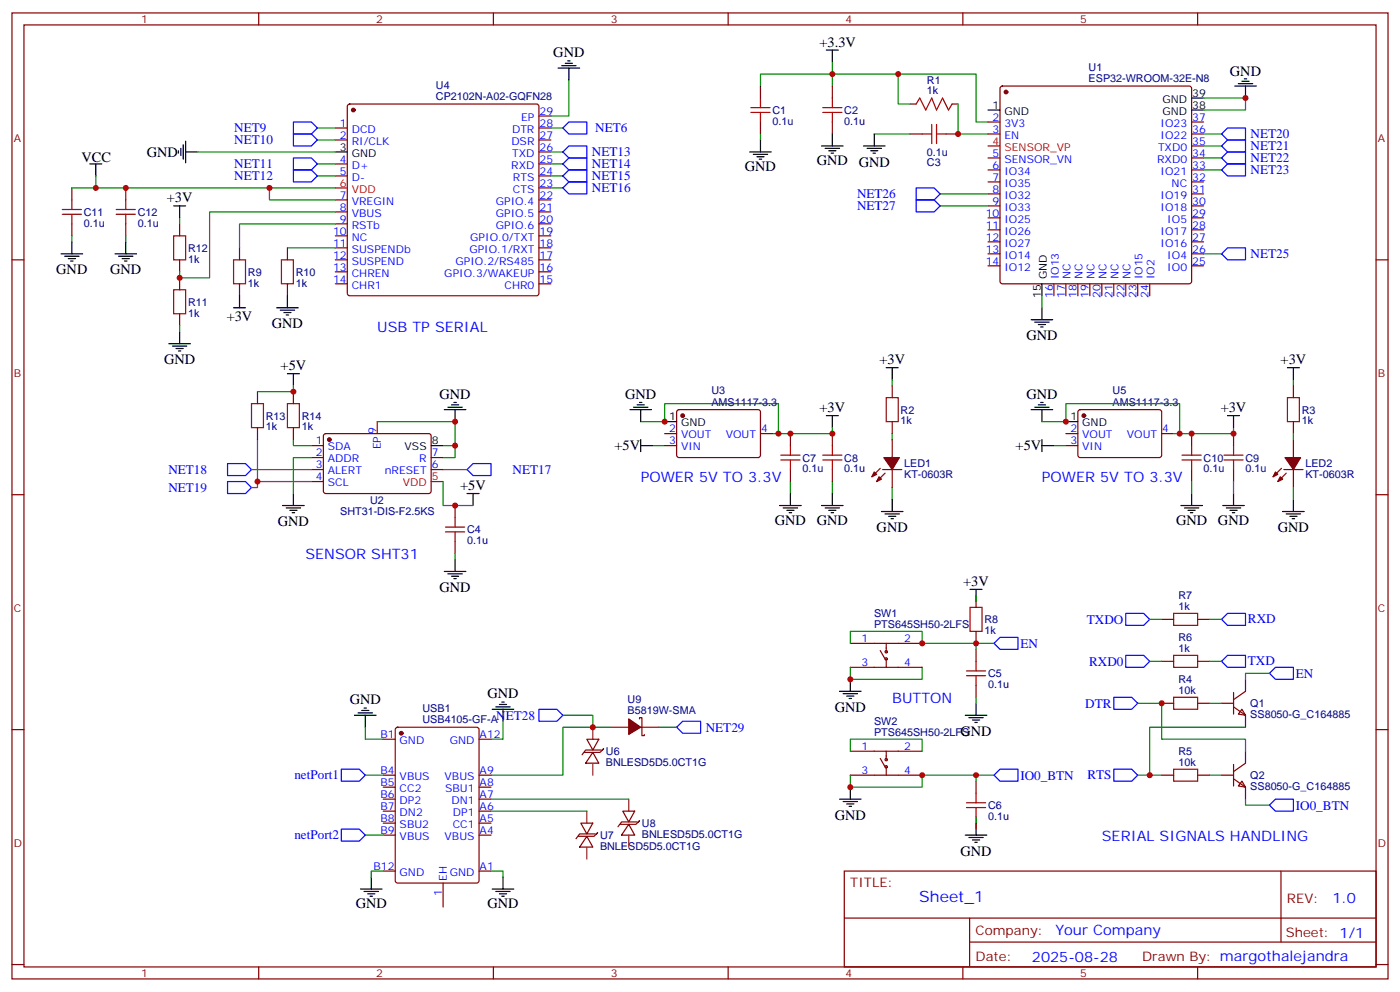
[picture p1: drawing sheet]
<svg xmlns="http://www.w3.org/2000/svg" width="412mm" height="292mm" viewBox="0 0 412 292" stroke-linecap="round" stroke-linejoin="round" font-family="sans-serif">
<g fill="none" stroke="#870000" stroke-width=".35">
<path d="M3.5 3.8h405.4v284.3h-405.4zM7.1 7.3h398.2v277.3h-398.2zM76.2 3.8v3.5M145.3 3.8v3.5M214.5 3.8v3.5M283.6 3.8v3.5M352.8 3.8v3.5M98.8 37.7h3.5M102.5 30.8l.5-.2h55l.5 .2 .2 .5v55.1l-.2 .5-.5 .2h-55l-.5-.3-.2-.4v-55.1zM158.7 37.7h3.6M158.7 34.1h3.6M224 25.3v3.6"/>
<path d="M224 35.9v3.5M245.2 25.3v3.6M245.2 35.9v3.5M268.1 39.4h3.5M268.1 30.6h1.8M278.7 39.4h3.5M280.5 30.6h1.7M291 35.9h3.6M291 39.4h3.6M294.8 25.5l.5-.2h55l.5 .2 .2 .5v56.8l-.2 .5-.5 .2h-55l-.5-.2-.2-.5v-56.8zM351 35.9h3.5M351 39.4h3.5"/>
<path d="M21.2 55.3v3.5M37 55.3v3.5M98.8 41.2h3.5M98.8 48.3h3.5M98.8 51.8h3.5M98.8 58.8h3.5M158.7 41.2h3.6M158.7 48.3h3.6M158.7 51.8h3.6M158.7 58.8h3.6M158.7 55.3h3.6M158.7 44.7h3.6"/>
<path d="M291 46.5h3.6M291 50h3.6M291 53.6h3.6M291 57.1h3.6M351 46.5h3.5M351 50h3.5M351 53.6h3.5M351 57.1h3.5M351 43h3.5M3.5 76.5h3.6M21.2 65.9v3.5M37 65.9v3.5"/>
<path d="M52.9 65.9v3.5M52.9 76.5v3.5M70.6 73v3.5M84.7 73v3.5M98.8 76.5h3.5M98.8 62.4h3.5M98.8 65.9h3.5M98.8 69.4h3.5M98.8 73h3.5M158.7 76.5h3.6M158.7 62.4h3.6M158.7 65.9h3.6"/>
<path d="M158.7 69.4h3.6M158.7 73h3.6M291 60.6h3.6M291 64.1h3.6M291 67.7h3.6M291 71.2h3.6M291 74.7h3.6M291 78.2h3.6M351 60.6h3.5M351 64.1h3.5M351 67.7h3.5M351 71.2h3.5"/>
<path d="M351 74.7h3.5M351 78.2h3.5M405.3 76.5h3.6M52.9 81.8v3.5M52.9 92.4v3.5M70.6 83.5v3.6M84.7 83.5v3.6M98.8 80h3.5M98.8 83.5h3.5M158.7 80h3.6M158.7 83.5h3.6M310.4 83.5v3.6"/>
<path d="M314 83.5v3.6M317.5 83.5v3.6M321 83.5v3.6M324.6 83.5v3.6M328.1 83.5v3.6M331.6 83.5v3.6M335.1 83.5v3.6M338.7 83.5v3.6M75.8 115.3v3.5M86.4 115.3v3.5M262.8 113.5v3.6M381 113.5v3.6"/>
<path d="M75.8 125.9v3.5M86.4 125.9v3.5M91.7 131.2h3.5M91.7 134.7h3.5M91.7 138.2h3.5M95.5 127.8l.5-.2 30.6 .1 .4 .6-.1 16.5-.6 .5-30.6-.1-.5-.6v-16.3zM111.1 124.1v3.5M127 134.7h3.5M127 138.2h3.5M195.8 131.2h3.5M195.8 127.6h3.5M199.6 120.8l.4-.2h23.6l.4 .7-.1 13-.6 .4-23.5-.1-.5-.6v-12.7z"/>
<path d="M224 127.6h3.5M232.8 127.6v3.6M232.8 138.2v3.5M245.2 127.6v3.6M245.2 138.2v3.5M259.3 137.9l-2.5 2.4M260 138.2h5.6M260.7 139.3l-2.5 2.4M262.8 124.1v3.5M262.8 129.4v5.3M262.8 138.2v5.3M314 131.2h3.5"/>
<path d="M314 127.6h3.5M317.7 120.8l.5-.2h23.6l.4 .7-.1 13-.6 .4-23.6-.1-.4-.6v-12.7zM342.2 127.6h3.5M351 127.6v3.6M351 138.2v3.5M363.4 127.6v3.6M363.4 138.2v3.5M377.5 137.9l-2.5 2.4M378.2 138.2h5.6M378.9 139.3l-2.5 2.4M381 124.1v3.5M381 129.4v5.3"/>
<path d="M381 138.2v5.3M3.5 145.6h3.6M91.7 141.7h3.5M134.1 148.8v3.5M134.1 159.4v3.5M405.3 145.6h3.6M287.5 175.3v3.5M250.5 189.4h21.1M250.5 196.4h21.1M259.3 191.5l1.4 2.5M261.1 189.4v2.4M261.1 194v2.4"/>
<path d="M287.5 185.8v3.6M287.5 191.1v3.6M342.2 194.7h3.5M342.2 182.3h3.5M352.8 194.7h3.5M352.8 182.3h3.5M366.9 200v3.5l-3.5 2.5M3.5 214.8h3.6M112.9 217.6h3.5M116.7 214.3l.4-.2h23.3l.7 .4v44.7l-.5 .7h-23.5l-.6-.4-.1-44.7zM141.1 217.6h3.5M172.9 217.6h3.5l-1.8 3.2z"/>
<path d="M179.9 214.1h5.3M188.4 211.6v-.4h.7v5.3h.7v-.3M188.7 214.1h5.3M287.5 201.7v3.5M342.2 207h3.5M352.8 207h3.5M359.8 207h3.6M363.4 203.8v6.4M363.4 208.1l3.5 2.4v3.6M365.8 208.8l1.1 1.7-2.1-.3zM405.3 214.8h3.6M112.9 228.2h3.5"/>
<path d="M112.9 231.7h3.5M112.9 235.2h3.5M112.9 238.8h3.5M141.1 228.2h3.5M141.1 231.7h3.5M141.1 235.2h3.5M141.1 238.8h3.5M174.6 221.5l1.8 3.1h-3.9zM177.1 220.8h-4.6l-1.1 1.4M177.4 220.8l.4-.4-1.1 1.1h-4.5M183.4 238.8h3.6l-1.8 3.1zM250.5 228.2h21.1"/>
<path d="M250.5 221.1h21.1M259.3 223.2l1.4 2.5M261.1 221.1v2.5M261.1 225.7v2.5M287.5 229.9v3.6M342.2 228.2h3.5M352.8 228.2h3.5M359.8 228.2h3.6M363.4 225v6.4M363.4 229.2l3.5 2.5v3.5M365.8 229.9l1.1 1.8-2.1-.3zM366.9 221.1v3.5l-3.5 2.5"/>
<path d="M112.9 242.3h3.5M112.9 245.8h3.5M112.9 256.4h3.5M130.5 259.9v7.1M141.1 242.3h3.5M141.1 245.8h3.5M141.1 256.4h3.5M171.1 242.3h3.5l-1.7 3.2zM172.9 246.2l1.7 3.1h-3.9zM175.3 245.5h-4.6l-1 1.4M175.7 245.5l.3-.4-1 1.1h-4.6M185.2 242.6l1.8 3.2h-3.9z"/>
<path d="M187.7 241.9h-4.6l-1.1 1.4M188 241.9l.4-.3-1.1 1h-4.6M248.7 256.4h156.6v28.2h-156.6zM287.5 240.5v3.6M377.3 256.4v20.9M248.7 270.2h156.5M285.6 277.3h119.6M285.6 270.2v14.2M3.5 283.9h3.6M76.2 284.6v3.5M145.3 284.6v3.5M214.5 284.6v3.5"/>
<path d="M283.6 284.6v3.5M352.8 284.6v3.5M405.3 283.9h3.6"/>
<circle cx="261.1" cy="194" r=".35"/>
<circle cx="261.1" cy="191.8" r=".35"/>
<circle cx="261.1" cy="223.6" r=".35"/>
<circle cx="261.1" cy="225.7" r=".35"/>
</g>
<g fill="#870000" stroke="#870000" stroke-width=".35">
<path d="M377.1 140.3l.7 .7-1.4 .7z"/>
<path d="M375.7 138.9l.7 .7-1.4 .7z"/>
<path d="M378.5 134.7h4.6l-2.1 3.5z"/>
<path d="M258.9 140.3l.7 .7-1.4 .7z"/>
<path d="M257.5 138.9l.7 .7-1.4 .7z"/>
<path d="M260.3 134.7h4.6l-2.1 3.5z"/>
<path d="M185.2 211.6l3.5 2.5-3.5 2.1z"/>
<circle cx="296.3" cy="27.1" r=".53"/>
<circle cx="97" cy="129.4" r=".53"/>
<circle cx="118.2" cy="215.8" r=".53"/>
<circle cx="319.3" cy="122.3" r=".53"/>
<circle cx="201.1" cy="122.3" r=".53"/>
<circle cx="104.1" cy="32.4" r=".53"/>
</g>
<g fill="none" stroke="#000" stroke-width=".35">
<path d="M165.5 19.3h4.2M166.5 18.6h2.1M167.2 17.9h.7M243.4 14.7h3.5M245.2 14.7v3.6M164.4 20h6.3M167.6 20v3.6M245.2 39.4v3.6M257.5 39.4v3.6M291 32.4h3.6M351 32.4h3.5M351 28.9h3.5"/>
<path d="M363.7 25.3h6.4M364.8 24.6h4.2M365.8 23.9h2.1M366.5 23.2h.7M366.9 25.3v3.6M26.5 48.3h3.5M28.2 48.3v3.5M52.6 44.4v.7M53.3 43.7v2.1M54 42.6v4.2M54.7 44.7h3.5M54.7 41.6v6.3"/>
<path d="M98.8 44.7h3.5M220.8 44.7h6.4M221.9 45.4h4.2M223 46.1h2.1M223.7 46.8h.7M224 41.2v3.5M242 43h6.4M243.1 43.7h4.2M244.1 44.4h2.1M244.8 45.1h.7M254.4 43h6.3M255.4 43.7h4.2"/>
<path d="M256.5 44.4h2.1M257.2 45.1h.7M18 74.7h6.3M19 75.4h4.3M20.1 76.1h2.1M20.8 76.8h.7M21.2 71.2v3.5M33.9 74.7h6.3M34.9 75.4h4.3M36 76.1h2.1M36.7 76.8h.7M37 71.2v3.5"/>
<path d="M51.2 60.6h3.5M52.9 60.6v3.5M52.9 97.6v3.6M68.8 90.6h3.5M70.6 87.1v3.5M81.5 90.6h6.3M82.5 91.3h4.3M83.6 92h2.1M84.3 92.7h.7M84.7 87.1v3.5M303.7 94.1h6.4M304.8 94.8h4.2"/>
<path d="M305.9 95.5h2.1M306.6 96.2h.7M306.9 83.5v3.6M306.9 90.6v3.5M49.7 101.2h6.4M50.8 101.9h4.2M51.9 102.6h2.1M52.6 103.3h.7M84.7 110h3.5M86.4 110v3.5M131.9 119.9h4.3M133 119.2h2.1"/>
<path d="M133.7 118.5h.7M186.6 119.9h4.3M187.7 119.2h2.1M188.4 118.5h.7M261.1 108.2h3.5M262.8 108.2v3.6M304.8 119.9h4.2M305.9 119.2h2.1M306.6 118.5h.7M379.2 108.2h3.6M381 108.2v3.6M127 131.2h3.5"/>
<path d="M130.9 120.6h6.3M134.1 120.6v3.5M185.6 120.6h6.3M188.7 131.2h3.6M188.7 120.6v3.5M188.7 129.4v3.5M195.8 124.1h3.5M243.4 122.3h3.5M245.2 122.3v3.6M303.7 120.6h6.4M306.9 120.6v3.5M306.9 129.4v3.5"/>
<path d="M306.9 131.2h3.5M314 124.1h3.5M361.6 122.3h3.5M363.4 122.3v3.6M83.3 148.8h6.3M84.3 149.5h4.2M85.4 150.2h2.1M86.1 150.9h.7M86.4 145.3v3.5M137.6 145.3h3.5M139.3 145.3v3.5M229.7 148.8h6.3"/>
<path d="M230.7 149.5h4.2M231.8 150.2h2.1M232.5 150.9h.7M232.8 145.3v3.5M242 148.8h6.4M243.1 149.5h4.2M244.1 150.2h2.1M244.8 150.9h.7M245.2 145.3v3.5M259.6 150.6h6.4M260.7 151.3h4.2M261.8 152h2.1"/>
<path d="M262.5 152.7h.7M262.8 147v3.6M347.8 148.8h6.4M348.9 149.5h4.2M350 150.2h2.1M350.7 150.9h.7M351 145.3v3.5M360.2 148.8h6.3M361.2 149.5h4.3M362.3 150.2h2.1M363 150.9h.7M363.4 145.3v3.5"/>
<path d="M377.8 150.6h6.4M378.9 151.3h4.2M379.9 152h2.2M380.6 152.7h.8M381 147v3.6M130.9 168.2h6.3M131.9 168.9h4.3M133 169.6h2.1M133.7 170.3h.7M134.1 164.7v3.5M285.8 173.5h3.5M287.5 173.5v3.5"/>
<path d="M250.5 200v3.5M104.4 210.5h6.4M105.5 209.8h4.2M106.5 209.1h2.2M107.2 208.4h.7M107.6 210.5v3.6M145 208.8h6.3M146 208.1h4.3M147.1 207.4h2.1M147.8 206.7h.7M148.2 208.8v3.5M247.3 203.5h6.3"/>
<path d="M248.4 204.2h4.2M249.4 204.9h2.1M250.1 205.6h.7M284.3 210.5h6.4M285.4 211.2h4.2M286.5 211.9h2.1M287.2 212.7h.7M287.5 207v3.5M247.3 235.2h6.3M248.4 235.9h4.2M249.4 236.6h2.1M250.1 237.3h.7"/>
<path d="M250.5 231.7v3.5M109.4 258.2v3.5M148.2 258.2v3.5M284.3 245.8h6.4M285.4 246.5h4.2M286.5 247.2h2.1M287.2 247.9h.7M287.5 242.3v3.5M106.2 261.7h6.3M107.2 262.4h4.3M108.3 263.1h2.1M109 263.8h.7"/>
<path d="M145 261.7h6.3M146 262.4h4.3M147.1 263.1h2.1M147.8 263.8h.7"/>
</g>
<path d="M98.8 55.3h3.5M291 43h3.6M127 141.7h3.5" fill="none" stroke="#f00" stroke-width=".35"/>
<g fill="none" stroke="#a10000" stroke-width=".35">
<path d="M221.2 33.1h5.6M221.2 31.7h5.6M224 28.9v2.8M224 33.1v2.8M242.4 33.1h5.6M242.4 31.7h5.6M245.2 28.9v2.8M245.2 33.1v2.8M269.9 30.6l1-1.7 1.8 3.5 1.8-3.5 1.4 3.5 1.7-3.5 1.8 3.5 1.1-1.8M271.6 39.4h2.9M274.5 36.6v5.7M275.9 39.4h2.8"/>
<path d="M275.9 36.6v5.7M21.2 58.8v2.9M37 58.8v2.9M18.3 63.1h5.7M18.3 61.7h5.7M21.2 63.1v2.8M34.2 63.1h5.7M34.2 61.7h5.7M37 63.1v2.8M51.2 69.4h3.5v7.1h-3.5zM68.8 76.5h3.5v7h-3.5zM82.9 76.5h3.5v7h-3.5z"/>
<path d="M51.2 85.3h3.5v7.1h-3.5zM74.1 118.8h3.5v7.1h-3.5zM84.7 118.8h3.5v7.1h-3.5zM261.1 117.1h3.5v7h-3.5zM379.2 117.1h3.6v7h-3.6zM230 135.4h5.7M230 134h5.7M232.8 131.2v2.8M232.8 135.4v2.8M242.4 135.4h5.6M242.4 134h5.6M245.2 131.2v2.8"/>
<path d="M245.2 135.4v2.8M348.2 135.4h5.6M348.2 134h5.6M351 131.2v2.8M351 135.4v2.8M360.5 135.4h5.7M360.5 134h5.7M363.4 131.2v2.8M363.4 135.4v2.8M131.2 156.6h5.7M131.2 155.2h5.7M134.1 152.3v2.9"/>
<path d="M134.1 156.6v2.8M285.8 178.8h3.5v7h-3.5zM284.7 198.9h5.6M284.7 197.5h5.6M287.5 194.7v2.8M287.5 198.9v2.8M345.7 192.9h7.1v3.5h-7.1zM345.7 180.6h7.1v3.5h-7.1zM345.7 205.2h7.1v3.6h-7.1zM284.7 237.7h5.6M284.7 236.3h5.6M287.5 233.5v2.8"/>
<path d="M287.5 237.7v2.8M345.7 226.4h7.1v3.5h-7.1z"/>
</g>
<g fill="none" stroke="#008700" stroke-width=".35">
<path d="M245.2 18.3v7M93.5 37.7h5.3M162.3 37.7h3.5M167.6 23.6v10.5h-5.3M224 25.3v-3.5h63.5v14.1h3.5M224 39.4v1.8M257.5 39.4h10.6M264.6 21.8v8.8h3.5M282.2 30.6v8.8h8.8M354.5 28.9h12.4v3.5h-12.4M354.5 39.4h5.3M21.2 55.3h77.6"/>
<path d="M28.2 51.8v3.5M58.2 44.7h40.6M79.4 55.3v3.5h19.4M93.5 48.3h5.3M93.5 51.8h5.3M93.5 41.2h5.3M162.3 44.7h3.5M162.3 48.3h3.5M162.3 51.8h3.5M162.3 55.3h3.5M276.9 57.1h14.1M354.5 43h5.3"/>
<path d="M354.5 46.5h5.3M354.5 50h5.3M21.2 69.4v1.8M37 69.4v1.8M52.9 64.1v1.8M84.7 73h14.1M98.8 65.9h-28.2v7.1M98.8 62.4h-37.1v19.4h-8.8v-1.8M276.9 60.6h14.1M354.5 74.7h5.3M52.9 95.9v1.7M306.9 87.1v3.5"/>
<path d="M86.4 113.5v1.8h-10.6M262.8 111.8v1.7M381 111.8v1.7M74.1 138.2h17.6M75.8 129.4v14.1h-1.7M86.4 129.4v1.8h5.3M91.7 134.7h-5.3v10.6M111.1 124.1h23v10.6h-3.6M130.5 131.2h3.6M130.5 138.2h7.1M188.7 124.1h7.1v-5.3h33.5v8.8M192.3 131.2h3.5"/>
<path d="M245.2 125.9v1.7h-17.7M262.8 127.6v1.8M306.9 124.1h7.1v-5.3h33.5v8.8M310.4 131.2h3.6M363.4 125.9v1.7h-17.7M381 127.6v1.8M75.8 141.7h15.9M130.5 141.7v7.1h8.8M232.8 141.7v3.6M245.2 141.7v3.6M262.8 143.5v3.5M351 141.7v3.6"/>
<path d="M363.4 141.7v3.6M381 143.5v3.5M134.1 162.9v1.8M287.5 175.3v1.7M250.5 196.4v3.6h21.1v-3.6M250.5 189.4v-3.6h21.1v3.6h21.2M287.5 189.4v1.7M338.7 182.3h3.5M338.7 194.7h3.5M356.3 182.3h3.5M356.3 194.7h3.5M373.9 198.2h-7v1.8"/>
<path d="M107.6 214.1v3.5h5.3M148.2 212.3v5.3h-3.6M165.8 210.5h8.8v3.6h-8.8v14.1h-21.2M174.6 214.1h5.3M194 214.1h5.3M287.5 205.2v1.8M335.1 207h7.1v10.6h24.7v3.5M356.3 207h3.5M366.9 214.1h-28.2v14.1M107.6 228.2h5.3M144.6 235.2h40.6M144.6 238.8h28.3"/>
<path d="M250.5 221.1v-3.5h21.1v3.5M250.5 228.2v3.5h21.1v-3.5h21.2M287.5 228.2v1.7M335.1 228.2h7.1M356.3 228.2h3.5M366.9 235.2v1.8h7M107.6 245.8h5.3M112.9 256.4h-3.5v1.8M144.6 256.4h3.6v1.8M287.5 240.5v1.8"/>
</g>
<g fill="none" stroke="#00f" stroke-width=".35">
<path d="M86.4 35.9h5.3l1.8 1.8-1.8 1.7h-5.3zM86.4 39.4h5.3l1.8 1.8-1.8 1.8h-5.3zM165.8 37.7l1.8-1.8h5.3v3.5h-5.3zM359.8 39.4l1.8-1.7h5.3v3.5h-5.3zM86.4 46.5h5.3l1.8 1.8-1.8 1.7h-5.3zM86.4 50h5.3l1.8 1.8-1.8 1.8h-5.3zM165.8 44.7l1.8-1.7h5.3v3.5h-5.3zM165.8 48.3l1.8-1.8h5.3v3.5h-5.3zM165.8 51.8l1.8-1.8h5.3v3.6h-5.3zM165.8 55.3l1.8-1.7h5.3v3.5h-5.3zM269.9 55.3h5.3l1.7 1.8-1.7 1.7h-5.3zM269.9 58.8h5.3l1.7 1.8-1.7 1.8h-5.3z"/>
<path d="M359.8 46.5l1.8-1.8h5.3v3.6h-5.3zM361.6 41.2h5.3v3.5h-5.3l-1.8-1.7zM361.6 48.3h5.3v3.5h-5.3l-1.8-1.8zM361.6 73h5.3v3.5h-5.3l-1.8-1.8zM67 136.5h5.3l1.8 1.7-1.8 1.8h-5.3zM137.6 138.2l1.7-1.7h5.3v3.5h-5.3zM67 141.7h5.3l1.8 1.8-1.8 1.8h-5.3zM292.8 189.4l1.8-1.8h5.3v3.5h-5.3zM331.6 180.6h5.3l1.8 1.7-1.8 1.8h-5.3zM331.6 192.9h5.3l1.8 1.8-1.8 1.7h-5.3zM359.8 194.7l1.8-1.8h5.3v3.5h-5.3zM361.6 180.6h5.3v3.5h-5.3l-1.8-1.8z"/>
<path d="M373.9 198.2l1.8-1.8h5.3v3.6h-5.3zM158.7 208.8h5.3l1.8 1.7-1.8 1.8h-5.3zM199.3 214.1l1.8-1.8h5.3v3.5h-5.3zM328.1 205.2h5.3l1.7 1.8-1.7 1.8h-5.3zM100.5 226.4h5.3l1.8 1.8-1.8 1.7h-5.3zM292.8 228.2l1.8-1.8h5.3v3.5h-5.3zM328.1 226.4h5.3l1.7 1.8-1.7 1.7h-5.3zM373.9 237l1.8-1.8h5.3v3.6h-5.3zM100.5 244.1h5.3l1.8 1.7-1.8 1.8h-5.3z"/>
</g>
<path d="M174.6 214.1v3.5M172.9 238.8v3.5M174.6 224.6v3.6M185.2 235.2v3.6M172.9 249.3v3.6M185.2 245.8v3.5" fill="none" stroke="#8c2424" stroke-width=".35"/>
<g fill="#c00">
<circle cx="351" cy="127.6" r=".88"/>
<circle cx="347.5" cy="127.6" r=".88"/>
<circle cx="314" cy="124.1" r=".88"/>
<circle cx="363.4" cy="127.6" r=".88"/>
<circle cx="245.2" cy="127.6" r=".88"/>
<circle cx="195.8" cy="124.1" r=".88"/>
<circle cx="229.3" cy="127.6" r=".88"/>
<circle cx="232.8" cy="127.6" r=".88"/>
<circle cx="338.7" cy="228.2" r=".88"/>
<circle cx="342.2" cy="207" r=".88"/>
<circle cx="250.5" cy="200" r=".88"/>
<circle cx="287.5" cy="189.4" r=".88"/>
<circle cx="271.6" cy="189.4" r=".88"/>
<circle cx="250.5" cy="231.7" r=".88"/>
<circle cx="271.6" cy="228.2" r=".88"/>
<circle cx="287.5" cy="228.2" r=".88"/>
<circle cx="37" cy="55.3" r=".88"/>
<circle cx="52.9" cy="81.8" r=".88"/>
<circle cx="79.4" cy="55.3" r=".88"/>
<circle cx="28.2" cy="55.3" r=".88"/>
<circle cx="134.1" cy="124.1" r=".88"/>
<circle cx="134.1" cy="131.2" r=".88"/>
<circle cx="134.1" cy="148.8" r=".88"/>
<circle cx="75.8" cy="141.7" r=".88"/>
<circle cx="86.4" cy="115.3" r=".88"/>
<circle cx="366.9" cy="28.9" r=".88"/>
<circle cx="264.6" cy="21.8" r=".88"/>
<circle cx="245.2" cy="21.8" r=".88"/>
<circle cx="282.2" cy="39.4" r=".88"/>
<circle cx="174.6" cy="214.1" r=".88"/>
</g>
<text font-size="4.6" fill="#00f" x="270.8" y="265.4">Sheet_1</text>
<g font-size="4.2">
<text x="163" y="16.8">GND</text>
<text x="241.4" y="13.7">+3.3V</text>
<text x="362.3" y="22.4">GND</text>
<text x="24" y="47.6">VCC</text>
<text x="43.2" y="46.1">GND</text>
<text x="219.4" y="50.4">GND</text>
<text x="240.6" y="48.6">GND</text>
<text x="252.9" y="49.1">GND</text>
<text x="49.1" y="59.4">+3V</text>
<text x="16.6" y="80.8">GND</text>
<text x="32.5" y="80.8">GND</text>
<text x="66.8" y="94.6">+3V</text>
<text x="80.1" y="96.7">GND</text>
<text x="302.3" y="100.2">GND</text>
<text x="48.3" y="107.2">GND</text>
<text x="259" y="107.2">+3V</text>
<text x="377.2" y="107.2">+3V</text>
<text x="82.6" y="108.9">+5V</text>
<text x="129.5" y="117.4">GND</text>
<text x="184.1" y="117.4">GND</text>
<text x="302.3" y="117.4">GND</text>
<text x="241.4" y="121.3">+3V</text>
<text x="359.6" y="121.3">+3V</text>
<text x="181" y="132.6">+5V</text>
<text x="299.2" y="132.6">+5V</text>
<text x="135.6" y="144.2">+5V</text>
<text x="81.8" y="154.8">GND</text>
<text x="228.2" y="154.4">GND</text>
<text x="240.6" y="154.4">GND</text>
<text x="346.4" y="154.4">GND</text>
<text x="358.8" y="154.4">GND</text>
<text x="258.2" y="156.6">GND</text>
<text x="376.4" y="156.6">GND</text>
<text x="283.7" y="172.4">+3V</text>
<text x="129.5" y="174.2">GND</text>
<text x="103" y="207.3">GND</text>
<text x="143.6" y="205.5">GND</text>
<text x="245.9" y="209.5">GND</text>
<text x="282.9" y="216.6">GND</text>
<text x="245.9" y="241.3">GND</text>
<text x="282.9" y="251.9">GND</text>
<text x="104.8" y="267.3">GND</text>
<text x="143.6" y="267.3">GND</text>
</g>
<g font-size="4.2" fill="#00f">
<text x="111.1" y="97.6">USB TP SERIAL</text>
<text x="188.7" y="141.7">POWER 5V TO 3.3V</text>
<text x="306.9" y="141.7">POWER 5V TO 3.3V</text>
<text x="90" y="164.7">SENSOR SHT31</text>
<text x="262.8" y="207">BUTTON</text>
<text x="324.6" y="247.6">SERIAL SIGNALS HANDLING</text>
<text x="392.5" y="265.7">1.0</text>
<text x="310.9" y="275.2">Your Company</text>
<text x="304" y="283">2025-08-28</text>
</g>
<g font-size="3.9" fill="#00f">
<text x="69" y="38.8">NET9</text>
<text x="175.3" y="38.9">NET6</text>
<text x="368.4" y="40.7">NET20</text>
<text x="69" y="42.3">NET10</text>
<text x="174.4" y="46">NET13</text>
<text x="368.4" y="44.3">NET21</text>
<text x="368.4" y="47.8">NET22</text>
<text x="69" y="49.4">NET11</text>
<text x="69" y="52.9">NET12</text>
<text x="174.4" y="49.5">NET14</text>
<text x="174.4" y="53.1">NET15</text>
<text x="368.4" y="51.3">NET23</text>
<text x="174.4" y="56.6">NET16</text>
<text x="252.5" y="58.2">NET26</text>
<text x="252.5" y="61.7">NET27</text>
<text x="368.4" y="76">NET25</text>
<text x="49.6" y="139.4">NET18</text>
<text x="151" y="139.7">NET17</text>
<text x="49.6" y="144.7">NET19</text>
<text x="320.2" y="183.6">TXDO</text>
<text x="367.6" y="183.5">RXD</text>
<text x="300.6" y="190.6">EN</text>
<text x="320.8" y="195.9">RXD0</text>
<text x="367.6" y="195.9">TXD</text>
<text x="381.7" y="199.5">EN</text>
<text x="319.7" y="208.3">DTR</text>
<text x="146.2" y="211.8">NET28</text>
<text x="207.9" y="215.3">NET29</text>
<text x="86.7" y="229.3">netPort1</text>
<text x="300.6" y="229.5">IO0_BTN</text>
<text x="320.3" y="229.4">RTS</text>
<text x="381.7" y="238.4">IO0_BTN</text>
<text x="86.7" y="247">netPort2</text>
</g>
<g font-size="3.9" fill="#800">
<text x="250.5" y="261">TITLE:</text>
<text x="379.1" y="265.7">REV:</text>
<text x="287.4" y="275.2">Company:</text>
<text x="378.7" y="275.8">Sheet: 1/1</text>
<text x="287.4" y="282.9">Date:</text>
<text x="336.4" y="282.9">Drawn By: margothalejandra</text>
</g>
<g font-size="3.2" fill="#800">
<text x="41.6" y="6.8">1</text>
<text x="110.8" y="6.8">2</text>
<text x="179.9" y="6.8">3</text>
<text x="249.1" y="6.8">4</text>
<text x="318.2" y="6.8">5</text>
<text x="4.1" y="41.9">A</text>
<text x="405.9" y="41.9">A</text>
<text x="4.1" y="111.1">B</text>
<text x="405.9" y="111.1">B</text>
<text x="4.1" y="180.2">C</text>
<text x="405.9" y="180.2">C</text>
<text x="4.1" y="249.3">D</text>
<text x="405.9" y="249.3">D</text>
<text x="41.6" y="287.6">1</text>
<text x="110.8" y="287.6">2</text>
<text x="179.9" y="287.6">3</text>
<text x="249.1" y="287.6">4</text>
<text x="318.2" y="287.6">5</text>
</g>
<g font-size="3.2" fill="#000080">
<text x="320.7" y="20.9">U1</text>
<text x="128.4" y="29.5">CP2102N-A02-GQFN28</text>
<text x="128.4" y="26.2">U4</text>
<text x="273.1" y="27.8">1k</text>
<text x="273.1" y="24.6">R1</text>
<text x="320.7" y="24.1">ESP32-WROOM-32E-N8</text>
<text x="227.5" y="33.5">C1</text>
<text x="248.7" y="33.5">C2</text>
<text x="227.5" y="36.7">0.1u</text>
<text x="248.7" y="36.7">0.1u</text>
<text x="273.1" y="45.8">0.1u</text>
<text x="273.1" y="49">C3</text>
<text x="24.7" y="63.5">C11</text>
<text x="40.6" y="63.5">C12</text>
<text x="24.7" y="66.7">0.1u</text>
<text x="40.6" y="66.7">0.1u</text>
<text x="55.4" y="77.3">1k</text>
<text x="55.4" y="74.1">R12</text>
<text x="73" y="81.1">R9</text>
<text x="87.1" y="81.1">R10</text>
<text x="55.4" y="90">R11</text>
<text x="73" y="84.3">1k</text>
<text x="87.1" y="84.3">1k</text>
<text x="55.4" y="93.2">1k</text>
<text x="209.6" y="119.4">AMS1117-3.3</text>
<text x="209.6" y="116.1">U3</text>
<text x="327.7" y="119.4">AMS1117-3.3</text>
<text x="327.7" y="116.1">U5</text>
<text x="78.3" y="123.5">R13</text>
<text x="88.9" y="123.5">R14</text>
<text x="265.3" y="124.9">1k</text>
<text x="265.3" y="121.7">R2</text>
<text x="383.5" y="124.9">1k</text>
<text x="383.5" y="121.7">R3</text>
<text x="78.3" y="126.6">1k</text>
<text x="88.9" y="126.6">1k</text>
<text x="236.4" y="135.9">C7</text>
<text x="248.7" y="135.9">C8</text>
<text x="266.3" y="137.6">LED1</text>
<text x="354.5" y="135.9">C10</text>
<text x="366.9" y="135.9">C9</text>
<text x="384.5" y="137.6">LED2</text>
<text x="236.4" y="139">0.1u</text>
<text x="248.7" y="139">0.1u</text>
<text x="266.3" y="140.8">KT-0603R</text>
<text x="354.5" y="139">0.1u</text>
<text x="366.9" y="139">0.1u</text>
<text x="384.5" y="140.8">KT-0603R</text>
<text x="109" y="148.2">U2</text>
<text x="100.2" y="151.7">SHT31-DIS-F2.5KS</text>
<text x="137.6" y="160.2">0.1u</text>
<text x="137.6" y="157">C4</text>
<text x="347.1" y="179.5">1k</text>
<text x="347.1" y="176.3">R7</text>
<text x="257.5" y="184.8">PTS645SH50-2LFS</text>
<text x="257.5" y="181.6">SW1</text>
<text x="290" y="183.5">R8</text>
<text x="290" y="186.6">1k</text>
<text x="347.1" y="191.8">1k</text>
<text x="347.1" y="188.6">R6</text>
<text x="291" y="202.5">0.1u</text>
<text x="291" y="199.4">C5</text>
<text x="347.1" y="201">R4</text>
<text x="124.5" y="209.6">USB1</text>
<text x="184.9" y="207">U9</text>
<text x="347.1" y="204.2">10k</text>
<text x="368.3" y="208.1">Q1</text>
<text x="124.5" y="212.8">USB4105-GF-A</text>
<text x="184.9" y="210.2">B5819W-SMA</text>
<text x="257.5" y="213.4">SW2</text>
<text x="368.3" y="211.4">SS8050-G_C164885</text>
<text x="257.5" y="216.5">PTS645SH50-2LFS</text>
<text x="178.5" y="225.5">BNLESD5D5.0CT1G</text>
<text x="178.5" y="222.3">U6</text>
<text x="347.1" y="225.4">10k</text>
<text x="347.1" y="222.1">R5</text>
<text x="368.3" y="232.5">SS8050-G_C164885</text>
<text x="368.3" y="229.3">Q2</text>
<text x="291" y="238.1">C6</text>
<text x="189.1" y="243.4">U8</text>
<text x="291" y="241.4">0.1u</text>
<text x="176.7" y="250.2">BNLESD5D5.0CT1G</text>
<text x="176.7" y="246.9">U7</text>
<text x="189.1" y="246.6">BNLESD5D5.0CT1G</text>
</g>
<g font-size="3.2">
<text x="351.2" y="28.5">39</text>
<text x="292.4" y="32">1</text>
<text x="295.9" y="33.8">GND</text>
<text x="342.4" y="33.8">GND</text>
<text x="342.4" y="30.3">GND</text>
<text x="351.2" y="32">38</text>
<text x="100.1" y="44.4">3</text>
<text x="103.6" y="46.1">GND</text>
<text x="308.3" y="82.2" transform="rotate(-90 308.3 82.2)">GND</text>
<text x="306.6" y="87.7" transform="rotate(-90 306.6 87.7)">15</text>
<text x="197.1" y="123.8">1</text>
<text x="200.6" y="125.5">GND</text>
<text x="315.3" y="123.8">1</text>
<text x="318.8" y="125.5">GND</text>
<text x="127.2" y="130.8">8</text>
<text x="119.2" y="132.6">VSS</text>
</g>
<g font-size="3.2" fill="#00f">
<text x="153.5" y="35.6">EP</text>
<text x="158.9" y="33.8">29</text>
<text x="292.4" y="35.6">2</text>
<text x="351.2" y="35.6">37</text>
<text x="100.1" y="37.3">1</text>
<text x="100.1" y="40.9">2</text>
<text x="103.6" y="39.1">DCD</text>
<text x="150.8" y="39.1">DTR</text>
<text x="158.9" y="40.9">27</text>
<text x="158.9" y="37.3">28</text>
<text x="292.4" y="39.1">3</text>
<text x="295.9" y="37.3">3V3</text>
<text x="295.9" y="40.9">EN</text>
<text x="341.8" y="40.9">IO22</text>
<text x="341.8" y="37.3">IO23</text>
<text x="351.2" y="39.1">36</text>
<text x="100.1" y="47.9">4</text>
<text x="103.6" y="42.6">RI/CLK</text>
<text x="150.6" y="42.6">DSR</text>
<text x="150.9" y="46.1">TXD</text>
<text x="158.9" y="47.9">25</text>
<text x="158.9" y="44.4">26</text>
<text x="292.4" y="46.1">5</text>
<text x="295.9" y="47.9">SENSOR_VN</text>
<text x="340.9" y="47.9">RXD0</text>
<text x="341.1" y="44.4">TXD0</text>
<text x="351.2" y="46.1">34</text>
<text x="351.2" y="42.6">35</text>
<text x="100.1" y="51.4">5</text>
<text x="103.6" y="49.7">D+</text>
<text x="103.6" y="53.2">D-</text>
<text x="150.6" y="49.7">RXD</text>
<text x="151.1" y="53.2">RTS</text>
<text x="158.9" y="51.4">24</text>
<text x="292.4" y="49.7">6</text>
<text x="292.4" y="53.2">7</text>
<text x="295.9" y="51.4">IO34</text>
<text x="341.8" y="51.4">IO21</text>
<text x="351.2" y="53.2">32</text>
<text x="351.2" y="49.7">33</text>
<text x="100.1" y="58.5">7</text>
<text x="151.1" y="56.7">CTS</text>
<text x="158.9" y="58.5">22</text>
<text x="158.9" y="55">23</text>
<text x="292.4" y="56.7">8</text>
<text x="295.9" y="55">IO35</text>
<text x="295.9" y="58.5">IO32</text>
<text x="341.8" y="58.5">IO19</text>
<text x="345.1" y="55">NC</text>
<text x="351.2" y="56.7">31</text>
<text x="100.1" y="62">8</text>
<text x="100.1" y="65.5">9</text>
<text x="103.6" y="60.3">VREGIN</text>
<text x="103.6" y="63.8">VBUS</text>
<text x="146.1" y="63.8">GPIO.5</text>
<text x="146.1" y="60.3">GPIO.4</text>
<text x="158.9" y="65.5">20</text>
<text x="158.9" y="62">21</text>
<text x="290.4" y="63.8">10</text>
<text x="292.4" y="60.3">9</text>
<text x="295.9" y="62">IO33</text>
<text x="295.9" y="65.5">IO25</text>
<text x="341.8" y="62">IO18</text>
<text x="343.9" y="65.5">IO5</text>
<text x="351.2" y="63.8">29</text>
<text x="351.2" y="60.3">30</text>
<text x="98.1" y="69.1">10</text>
<text x="103.6" y="67.3">RSTb</text>
<text x="103.6" y="70.8">NC</text>
<text x="138.5" y="70.8">GPIO.0/TXT</text>
<text x="146.1" y="67.3">GPIO.6</text>
<text x="158.9" y="69.1">19</text>
<text x="290.4" y="67.3">11</text>
<text x="290.4" y="70.8">12</text>
<text x="295.9" y="69.1">IO26</text>
<text x="341.8" y="69.1">IO17</text>
<text x="351.2" y="70.8">27</text>
<text x="351.2" y="67.3">28</text>
<text x="98.1" y="72.6">11</text>
<text x="98.1" y="76.1">12</text>
<text x="103.6" y="74.4">SUSPENDb</text>
<text x="103.6" y="77.9">SUSPEND</text>
<text x="134.2" y="77.9">GPIO.2/RS485</text>
<text x="138.3" y="74.4">GPIO.1/RXT</text>
<text x="158.9" y="76.1">17</text>
<text x="158.9" y="72.6">18</text>
<text x="290.4" y="74.4">13</text>
<text x="290.4" y="77.9">14</text>
<text x="295.9" y="72.6">IO27</text>
<text x="295.9" y="76.1">IO14</text>
<text x="341.8" y="72.6">IO16</text>
<text x="343.9" y="76.1">IO4</text>
<text x="351.2" y="77.9">25</text>
<text x="351.2" y="74.4">26</text>
<text x="98.1" y="79.7">13</text>
<text x="98.1" y="83.2">14</text>
<text x="103.6" y="81.4">CHREN</text>
<text x="130.9" y="81.4">GPIO.3/WAKEUP</text>
<text x="158.9" y="83.2">15</text>
<text x="158.9" y="79.7">16</text>
<text x="295.9" y="79.7">IO12</text>
<text x="311.9" y="82.2" transform="rotate(-90 311.9 82.2)">IO13</text>
<text x="315.4" y="82.2" transform="rotate(-90 315.4 82.2)">NC</text>
<text x="318.9" y="82.2" transform="rotate(-90 318.9 82.2)">NC</text>
<text x="322.4" y="82.2" transform="rotate(-90 322.4 82.2)">NC</text>
<text x="326" y="82.2" transform="rotate(-90 326 82.2)">NC</text>
<text x="329.5" y="82.2" transform="rotate(-90 329.5 82.2)">NC</text>
<text x="333" y="82.2" transform="rotate(-90 333 82.2)">NC</text>
<text x="336.5" y="82.2" transform="rotate(-90 336.5 82.2)">IO15</text>
<text x="340.1" y="82.2" transform="rotate(-90 340.1 82.2)">IO2</text>
<text x="343.9" y="79.7">IO0</text>
<text x="103.6" y="84.9">CHR1</text>
<text x="148.6" y="84.9">CHR0</text>
<text x="310.1" y="87.7" transform="rotate(-90 310.1 87.7)">16</text>
<text x="313.6" y="87.7" transform="rotate(-90 313.6 87.7)">17</text>
<text x="317.1" y="87.7" transform="rotate(-90 317.1 87.7)">18</text>
<text x="320.7" y="87.7" transform="rotate(-90 320.7 87.7)">19</text>
<text x="324.2" y="87.7" transform="rotate(-90 324.2 87.7)">20</text>
<text x="327.7" y="87.7" transform="rotate(-90 327.7 87.7)">21</text>
<text x="331.3" y="87.7" transform="rotate(-90 331.3 87.7)">22</text>
<text x="334.8" y="87.7" transform="rotate(-90 334.8 87.7)">23</text>
<text x="338.3" y="87.7" transform="rotate(-90 338.3 87.7)">24</text>
<text x="93.1" y="130.8">1</text>
<text x="110.8" y="127.6" transform="rotate(-90 110.8 127.6)">9</text>
<text x="197.1" y="127.3">2</text>
<text x="197.1" y="130.8">3</text>
<text x="200.6" y="129">VOUT</text>
<text x="213.8" y="129">VOUT</text>
<text x="224.2" y="127.3">4</text>
<text x="315.3" y="127.3">2</text>
<text x="315.3" y="130.8">3</text>
<text x="318.8" y="129">VOUT</text>
<text x="331.9" y="129">VOUT</text>
<text x="342.4" y="127.3">4</text>
<text x="93.1" y="134.3">2</text>
<text x="93.1" y="137.9">3</text>
<text x="96.6" y="132.6">SDA</text>
<text x="96.6" y="136.1">ADDR</text>
<text x="112.2" y="132.3" transform="rotate(-90 112.2 132.3)">EP</text>
<text x="123.5" y="136.1">R</text>
<text x="127.2" y="137.9">6</text>
<text x="127.2" y="134.3">7</text>
<text x="200.6" y="132.6">VIN</text>
<text x="318.8" y="132.6">VIN</text>
<text x="93.1" y="141.4">4</text>
<text x="96.6" y="139.6">ALERT</text>
<text x="96.6" y="143.2">SCL</text>
<text x="113.3" y="139.6">nRESET</text>
<text x="253.7" y="189">1</text>
<text x="266.3" y="189">2</text>
<text x="253.7" y="196.1">3</text>
<text x="266.3" y="196.1">4</text>
<text x="112" y="217.2">B1</text>
<text x="117.7" y="219">GND</text>
<text x="132.5" y="219">GND</text>
<text x="141.3" y="217.2">A12</text>
<text x="253.7" y="220.8">1</text>
<text x="266.3" y="220.8">2</text>
<text x="112" y="227.8">B4</text>
<text x="141.3" y="227.8">A9</text>
<text x="253.7" y="227.8">3</text>
<text x="266.3" y="227.8">4</text>
<text x="112" y="231.4">B5</text>
<text x="117.7" y="229.6">VBUS</text>
<text x="117.7" y="233.1">CC2</text>
<text x="131" y="229.6">VBUS</text>
<text x="131.1" y="233.1">SBU1</text>
<text x="141.3" y="231.4">A8</text>
<text x="112" y="234.9">B6</text>
<text x="112" y="238.4">B7</text>
<text x="117.7" y="236.6">DP2</text>
<text x="133" y="236.6">DN1</text>
<text x="141.3" y="238.4">A6</text>
<text x="141.3" y="234.9">A7</text>
<text x="112" y="241.9">B8</text>
<text x="112" y="245.5">B9</text>
<text x="117.7" y="240.2">DN2</text>
<text x="117.7" y="243.7">SBU2</text>
<text x="133.4" y="243.7">CC1</text>
<text x="133.4" y="240.2">DP1</text>
<text x="141.3" y="245.5">A4</text>
<text x="141.3" y="241.9">A5</text>
<text x="117.7" y="247.2">VBUS</text>
<text x="131" y="247.2">VBUS</text>
<text x="110" y="256">B12</text>
<text x="117.7" y="257.8">GND</text>
<text x="132.5" y="257.8">GND</text>
<text x="141.3" y="256">A1</text>
<text x="130.2" y="263.7" transform="rotate(-90 130.2 263.7)">1</text>
<text x="131.6" y="259.2" transform="rotate(-90 131.6 259.2)">EH</text>
</g>
<g font-size="3.2" fill="#f00">
<text x="292.4" y="42.6">4</text>
<text x="295.9" y="44.4">SENSOR_VP</text>
<text x="100.1" y="55">6</text>
<text x="103.6" y="56.7">VDD</text>
<text x="118.6" y="143.2">VDD</text>
<text x="127.2" y="141.4">5</text>
</g>
</svg>
